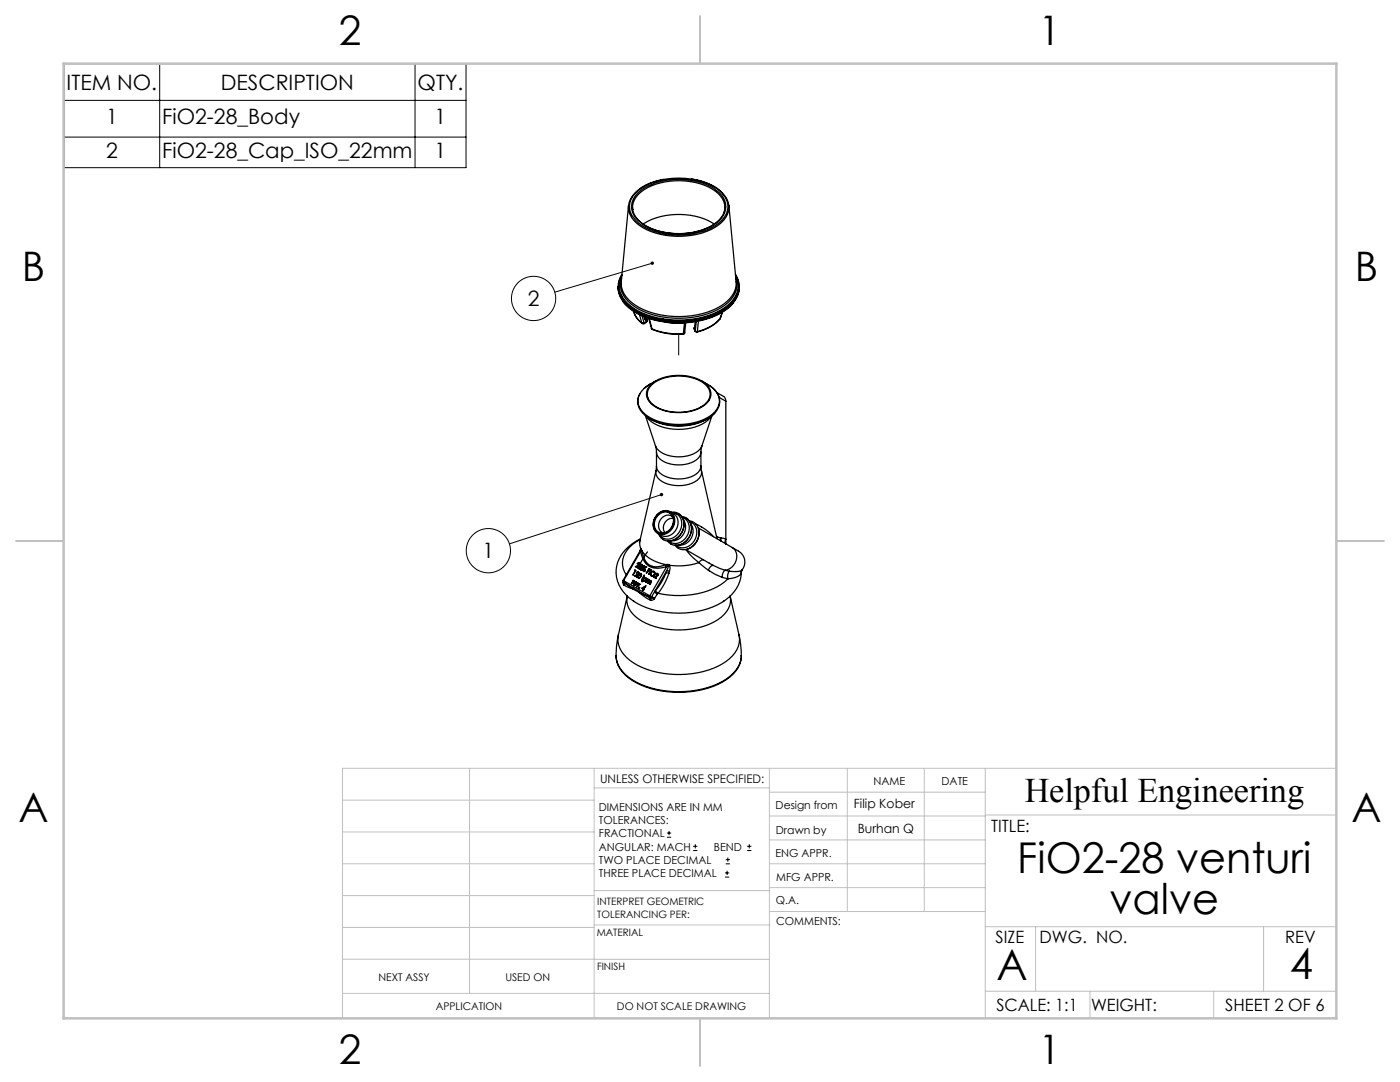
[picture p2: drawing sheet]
<svg xmlns="http://www.w3.org/2000/svg" width="279mm" height="216mm" viewBox="0 0 279 216" stroke-linecap="round" stroke-linejoin="round" font-family="sans-serif">
<g fill="none" stroke="#000" stroke-width=".2">
<path d="M12.8 12.7h80.2v20.8h-80.2zM31.9 12.7v20.8M82.8 12.7v20.8M12.8 27.4h80.2M12.8 20h80.2M130.2 52.5l-19.5 5.8M132 98.7l-30.3 9.8M133.1 167.1h.8M133.1 166.2h.8M133.5 165.8v.8M138.3 169.7h.9M138.3 168.9h.9"/>
<path d="M138.8 168.5v.8M144.7 175h.8M144.7 174.2h.8M144.8 172.4h.9M144.8 171.5h.9M145.1 173.8v.8M145.3 171.1v.8M149.1 169.7h.9M149.1 168.9h.9M149.5 168.5v.8"/>
<circle cx="106.5" cy="59.6" r="4.4"/>
<circle cx="97.5" cy="109.9" r="4.4"/>
</g>
<g fill="none" stroke="#c0c0c0" stroke-width=".2">
<path d="M68.4 159.7h50.2M93.7 153.3v44.9M118.6 153.3v49.9M118.6 157.2h34.9M153.5 153.3v49.9M153.5 158.1h43.1M169.1 153.3v28.6M184.5 153.3v28.6M196.6 153.3v49.9M266.7 153.3h-198.3v49.9M68.4 178.7h50.2M68.4 172.4h50.2"/>
<path d="M68.4 166h50.2M118.6 177.7h35.1M153.5 167.6h43.1M153.5 162.8h43.1M153.5 172.4h43.1M153.5 177.1h43.1M196.6 162.6h70.1M68.4 198.2h85.1M68.4 185.1h50.2M68.4 191.4h50.2M118.6 191.4h34.9M118.6 184.6h35.1"/>
<path d="M153.7 181.9h42.9M196.6 197.8h70.1M196.6 184.9h70.1M206.7 184.9v12.9M217.5 197.8v5.4M242.2 197.8v5.4M252.2 184.9v12.9"/>
</g>
<path d="M139.7 3.2v9.5M3.2 107.9h9.5M266.7 107.9h9.5M139.7 203.2v9.5" fill="none" stroke="#c0c0c0" stroke-width=".25"/>
<path d="M12.7 12.7h254v190.5h-254z" fill="none" stroke="#c0c0c0" stroke-width=".5"/>
<path d="M129.9 52.3a.34 .34 0 0 0 .2 .5 .34 .34 0 0 0 .4-.4l-.3 .1 .3-.1a.34 .34 0 0 0-.6-.1zM131.8 98.4a.34 .34 0 0 0 .1 .6 .34 .34 0 0 0 .4-.4l-.3 .1 .3-.1a.34 .34 0 0 0-.5-.2z" fill="#000"/>
<g fill="none" stroke="#000" stroke-width=".25">
<path d="M126.9 38.4a12.8 12.8 0 0 1 9.9-2.8 11.4 11.4 0 0 1 7.2 2.8 3.8 3.8 0 0 1-.7 6.2 14.7 14.7 0 0 1-15.8-.1 3.8 3.8 0 0 1-.6-6.1zM127.2 38.6a12.9 12.9 0 0 1 10.7-2.6 9 9 0 0 1 6.5 3.5 3.7 3.7 0 0 1-1.4 5 14.2 14.2 0 0 1-14.6 .3 4.2 4.2 0 0 1-2.3-4.3l.6-1.3zM127.6 37.7a4.9 4.9 0 0 0-2.2 3.3M132.4 35.8a11.1 11.1 0 0 0-4.7 1.9M138.1 35.7a10.7 10.7 0 0 1 5.6 2.3M143.7 38.1a4.4 4.4 0 0 1 1.8 2.9M123.3 57.2a5.7 5.7 0 0 0 3.1 4.8 18.5 18.5 0 0 0 18.5-.3 5.6 5.6 0 0 0 2.6-4.5M124.1 55.5a4.6 4.6 0 0 0 1.9 5.2 16.9 16.9 0 0 0 13.2 2.5 10.2 10.2 0 0 0 7.5-4.7 4 4 0 0 0 .1-3M124.1 55a4.6 4.6 0 0 0 1.8 6.1 17.9 17.9 0 0 0 15.4 1.9 8.8 8.8 0 0 0 5.8-4.7 4.1 4.1 0 0 0-.3-3.3M124.1 54.8a4.5 4.5 0 0 0 1 5.8 16.3 16.3 0 0 0 13 3.2 12.3 12.3 0 0 0 8.5-4.1 4.3 4.3 0 0 0 .2-4.9M124.1 54.8a4.5 4.5 0 0 0-.8 2.4M125.4 41l-1.4 15.2a5.3 5.3 0 0 0 2.8 4.7 17.7 17.7 0 0 0 17 .2 5.5 5.5 0 0 0 3.1-4.8l-1.4-15.3"/>
<path d="M125.4 41a4.8 4.8 0 0 0 2.9 4.4 15.3 15.3 0 0 0 15.1-.5 4.5 4.5 0 0 0 2.1-3.9M126.2 41.4l.1 .5M126.2 41.4a4.8 4.8 0 0 1 3.1-4 14.2 14.2 0 0 1 13.5 .8 4.1 4.1 0 0 1 1.9 3.2M128.4 44.7a14 14 0 0 1 14.1 0M144.7 41.4a4.5 4.5 0 0 1-2.8 3.7 14.4 14.4 0 0 1-13.5-.3 4.2 4.2 0 0 1-2.2-3.4M144.7 41.4h.1M146.8 54.8a4.5 4.5 0 0 1-.9 5.9 16.3 16.3 0 0 1-13 3.4 12.5 12.5 0 0 1-8.6-4.2 4.6 4.6 0 0 1-1-2.7M124.4 60.2a12.1 12.1 0 0 0 8.3 4.1 16.8 16.8 0 0 0 12.7-2.9l.9-.9M126.4 62.1l.5 1.1 1.2 1.3M126.6 62.5l.4 .9 1.1 1.1M127.6 62.8l.5 1.7M127.7 78.6a3.3 3.3 0 0 0 1.2 4.4l.8 .6"/>
<path d="M128.1 64.5l.1 .1h.3M128.2 63l.3 1.4M128.5 64.4h.1M128.5 64.4l-.4 .1M128.5 63.2l.2 .4M128.6 64.4l-.1 .2M128.7 63.6l.2 .3M128.7 63.2v.2M128.7 63.4l.3 .2M128.7 63.4v.2M128.7 63.4l.1 .1M128.8 63.5l.1 .4"/>
<path d="M128.8 63.5l.2 .1M128.9 63.9l.1 .1M128.9 64.4l-.4 .2M129 64.2l-.1 .2M129 64.2l-.4 .2M129 63.6v.1M129 63.7v.3M129 63.7h.1M129 64.1v.1M129 64v.1M129.1 63.7v.1M129.1 63.7h.1"/>
<path d="M129.1 63.8v.1M129.1 63.9l-.1 .1M129.1 64l-.2 .4M129.1 64l-.1 .1M129.1 63.8v.2M129.5 63.5l.5 2M129.6 63.6l.5 2M129.7 76.7l-1.1 .8M130 65.5l.2 .2M130 65.5l.1 .1M130.1 65.6a14.4 14.4 0 0 0 6.3 1M130.1 65.6l.1 .1"/>
<path d="M130.2 65.7a13.9 13.9 0 0 0 6.2 1M130.2 76.7a9.2 9.2 0 0 1 10.6 .1 2.48 2.48 0 0 1-.4 4 9.4 9.4 0 0 1-10.1 0 2.47 2.47 0 0 1-.1-4.1zM130.9 76l-1.2 .7M130.9 76a2.73 2.73 0 0 0-1.3 4.1 8.4 8.4 0 0 0 7.9 2 5.3 5.3 0 0 0 4.3-2.8 2.95 2.95 0 0 0-1.8-3.3M130.9 76a10.1 10.1 0 0 1 9.1 0M132.9 64.3l1.8 .2h1.9M136.4 66.6v.1M136.6 64.5l-.2 2.1M136.6 66.4l-.2 .3M136.6 66.4l-.2 .2M136.8 64.4l-.2 .1M136.9 64.4l-.3 2"/>
<path d="M138.6 65.5v.1M138.6 65.5v.3M138.6 65.6v.1M138.6 65.7v.1M138.6 65.7l.1 .3M138.6 65.8l.2 .3M138.6 65.4v.1M138.7 65.2l-.1 .3M138.7 65.2h-.1M138.7 65.2l-.1 .2M138.7 65.1v.1M138.7 65.1h.1"/>
<path d="M138.7 66l.1 .1M138.8 66.1l.3 .2M138.8 66h.1M138.8 66l.4 .2M138.8 64.2l-.1 1M139 64.1l-.2 1.9M139.2 66.2l-.1 .1M139.4 64l-.2 2.2M140 76a5.7 5.7 0 0 1 3.5 3.5 4 4 0 0 1-2.6 4 12.4 12.4 0 0 1-12-.7 3.3 3.3 0 0 1 .2-5.7l.6-.4M141.6 76.9a3.5 3.5 0 0 1 2 3.1 3.5 3.5 0 0 1-1.9 3.2l-.5 .4M143.1 78.3l1.4 .9 .4 .9M143.5 79.3l1.4 .8"/>
<path d="M143.7 63.6a8.2 8.2 0 0 1-4.6 2.7M143.7 63.5a8.4 8.4 0 0 1-4.5 2.7M143.7 63.5v.1M143.8 63.5h-.1M144.2 62.3l-.5 1.2M128.8 82.9l2 6.1M129.3 83.3l.4 .3M129.7 83.6a12.7 12.7 0 0 0 11.5 0M129.7 83.6a11.9 11.9 0 0 0 11.5 0M130.8 89l.2 1.2M130.8 89a4 4 0 0 0 3.5 2.1 6.3 6.3 0 0 0 5.4-1.5l.4-.6M130.9 93.9a2.29 2.29 0 0 0 1.9 2.5 6.7 6.7 0 0 0 6.7-1 1.7 1.7 0 0 0 .5-1.5"/>
<path d="M130.9 93.9l-3.2 13.9M131 93l-.1 .9M131 90.2a2.96 2.96 0 0 0 2.8 2.4 5.8 5.8 0 0 0 5.8-1.5l.3-.9M131 93a2.96 2.96 0 0 0 2.8 2.4 5.8 5.8 0 0 0 5.8-1.5l.3-.9M131 90.2v2.8M139.9 90.2v2.8M139.9 93l.1 .9M140 93.9l3.1 13.6M140.1 89l-.2 1.2M142 83a7.9 7.9 0 0 1-6.7 2.7 7.7 7.7 0 0 1-6.3-2.6M142.1 82.9l-2 6.1M142.8 82.3l-1.6 1.3"/>
<path d="M144.9 80.1v28.4M124.3 115.9l.1 .2M124.3 115.9l.1 .4M124.3 116.1l.2 .6M124.3 115.8l.2 .1M124.3 115.8v.1M124.4 116.1v.2M124.4 116.1l.9 .7M124.4 116.3l.1 .4M124.4 116.3l.9 .5M124.5 115.9l-.1 .2M124.5 115.9l5.2 3"/>
<path d="M124.5 116.7l1.9 .9M125.3 116.8l1.1 .6M125.3 116.8l1.1 .8M126.4 115.9v-.1l-.4 .6 .5-.4M126.4 115.9l.2 .1M126.4 115.9v.1M126.4 117.6l1.1 .6M126.4 119.9a18.1 18.1 0 0 0 18 .1M126.4 117.4v.2M126.4 117.4l1.1 .6M126.5 116.3a.27 .27 0 0 0-.1 .4 .27 .27 0 0 0 .4 0h-.2M126.5 116h.1"/>
<path d="M126.5 116.6l.1 .2M126.6 116.7l.2 .1M126.6 116h-.1M126.6 115.9l-.1 .1M126.6 116.3h-.1M126.6 116.1h.3l.2 .3M126.6 116.1l-.1 .2M126.6 116.1l.1 .1M126.7 116.2l-.1 .1 .4 .2M126.7 116.2h.2M126.8 114.9h.1M126.9 114.9h-.2"/>
<path d="M126.9 113.9l-.2-.1 .1 .2M126.9 113.9l-.5 .8 .4-.8M126.9 113.9h-.2M126.9 116.2l.2 .1M126.9 116.2l.1 .3M127 116.1l-.3 .1M127.1 116.4l-.1 .2-.5-.3 .1 .4M127.1 114.7l-.5 .2 .5 .3-.3-.3M127.1 114.7h.1M127.1 117.1h.1M127.2 116.9l.5-.3-.6 .5M127.2 116.9v-.6l-.1 .8"/>
<path d="M127.2 116.9v.1M127.3 112.9l-.5 .2 .5 .2-.3-.2M127.3 112.9h.1M127.4 114.2l-.3 .1a.24 .24 0 0 1 .3-.2 .24 .24 0 0 1 .1 .4M127.4 114.2v.3M127.4 114.2l.1 .2M127.4 114.2h-.1M127.4 115.2l.1 .2M127.4 114.5l-.3 .2M127.4 114.5h.1M127.4 114.8l-.1 .3 .1 .3 .3-.1 .2-.3M127.4 114.8l.2-.3 .3-.1 .1 .3-.1 .3"/>
<path d="M127.4 114.8h.1M127.5 115.3h.1M127.5 114.5l-.7 .4M127.5 118.2l2.3 1.6M127.5 118.2l1.2 .5M127.5 113.1a.28 .28 0 0 0 .1 .4 .28 .28 0 0 0 .4-.1M127.5 113.1l.1 .1M127.5 114.8v.5M127.5 117.2l.1 .1M127.5 112.4l-.3 .1a.24 .24 0 0 1 .4-.2 .24 .24 0 0 1 0 .4M127.5 112.4l.1 .3M127.5 112.4l.2 .1"/>
<path d="M127.5 118v.2M127.5 118l1.2 .7M127.5 112.3l-.1 .1M127.5 113.4l.1 .2M127.6 113.2v.2M127.6 112.7l-.3 .2M127.6 112.7h.1M127.6 117.3h.1M127.6 113.4l.2 .1M127.6 112.7l-.7 .4M127.7 115.2l-.2 .1M127.7 115.2h.1"/>
<path d="M127.7 107.8l-.1 .4M127.7 107.8v.6l.2 1.1M127.8 113l-.3 .1M127.8 113h.1M127.8 112.7a.24 .24 0 0 1 .3-.1 .24 .24 0 0 1 .1 .4M127.8 112.7v.3M127.8 112.7v.1M127.8 107.6a5.6 5.6 0 0 0-3.5 5.2l.1 .7 .6 1.2M127.8 107.5a7.6 7.6 0 0 0-4.8 7 7.2 7.2 0 0 0 3.6 5.5M127.8 109.8l-3.5 6M127.8 110v.1M127.8 110l-3.3 5.9"/>
<path d="M127.8 109.8v.2M127.8 109.8h.1M127.8 112.8l.1 .2M127.8 110.1a3.5 3.5 0 0 0 4 3.2l1.2-.2M127.8 112.9l.1 .1M127.8 113.1l.2 .1M127.8 113.1l.1 .3M127.8 113.1l-.2 .1M127.8 115l-.1 .2M127.8 115h.1M127.9 113l-.2 .1M127.9 109.5l-.1 .3"/>
<path d="M127.9 109.5l-.2 .6M127.9 114.5l-.4 .3M127.9 114.5l-.1 .5M127.9 114.5l.1 .2M127.9 109.5l.2 .3M127.9 109.5h.1M127.9 113l.2 .1M127.9 113.4h-.3M127.9 113.4h.1M128 114.5h-.2M128.1 112.7l.1 .1M128.1 112.7v.2"/>
<path d="M128.1 112.7l-.3 .1M128.1 117.4l.8-.5-.3 .8zM128.1 109.8l-.3 .2M128.1 109.8v.1M128.1 109.9a7.2 7.2 0 0 0 4.8 2.8M128.1 109.9l-.3 .2M128.1 109.9a3.3 3.3 0 0 0 2.3 3.2l1.3-.1 1.2-.3M128.1 112.9l-.2 .1M128.1 112.9l.1 .1M128.1 112.7h-.1M128.2 113l-.2 .1v.3M128.3 117.4l.3 .1"/>
<path d="M128.3 113l.2-.1 .2 .1M128.3 113a.19 .19 0 0 0 .1 .3 .19 .19 0 0 0 .2-.1M128.3 113h.1M128.4 113.2v.1M128.4 113v.2M128.4 115.7a.31 .31 0 0 0 .2 .3 .31 .31 0 0 0 .4-.2M128.4 115.7l.2 .3M128.4 113.2l.1 .1M128.4 113.7a.19 .19 0 0 1 .3-.1 .19 .19 0 0 1 0 .3M128.4 113.7v.1a.19 .19 0 0 0 .1 .2 .19 .19 0 0 0 .2-.1M128.4 113.7l.1 .1M128.4 117.6v.2l.1-.2"/>
<path d="M128.4 115.7v.1M128.5 113.9v.1M128.5 113.8v.1M128.5 113.9l.1 .1M128.5 113l.2 .1M128.5 113l.1 .2M128.5 113h-.1M128.5 114.8l-.4 .9zM128.6 115.9l.2 .1M128.6 113.2h-.2M128.6 113.2h.1M128.6 115.3a.31 .31 0 0 1 .4 .1 .31 .31 0 0 1 0 .4"/>
<path d="M128.6 115.3v-.1l-.5 .8 .3-.3M128.6 115.3l.1 .1M128.6 112.9l-.1 .1M128.6 113.7l.1 .2M128.6 113.7l-.1 .1M128.6 113.7l.2 .1M128.6 115.3v.1M128.6 113.1v.1M128.6 113.1h.1M128.7 113.9h-.2M128.7 113.9h.1M128.7 113.1l.2 .1"/>
<path d="M128.7 118.7l.9 .4M128.7 118.7l1 .6M128.7 113.7h-.1M128.7 113l.3 .2M128.7 117.1l-.2 .4M128.8 117.1l-.6 .3M128.8 115.4l.2 .2M128.8 115.4l.1 .4M128.8 115.4a.29 .29 0 0 0-.3 .1 .29 .29 0 0 0 .1 .4M128.9 116.9h.1M128.9 113.2h.1M128.9 115.8l-.3 .1"/>
<path d="M128.9 115.8h.1M128.9 115.4h-.2M129 113.2l-1.1 .6 1-.6M129.2 110.1l-1.5 2.5M129.3 113.8l.2-.2h.3l-.3-.1-.5 .8 .3-.4M129.3 113.8l.3 .3-.3-.2M129.4 113.9l-.1 .1M129.4 115.7h.1M129.4 115.7h-.1M129.4 116.1h.1M129.5 115.8h-.2l-.4 .4 .4-.6v.2M129.5 115.8l-.1 .3"/>
<path d="M129.5 115.8l.1 .1M129.5 115.7h-.1M129.5 115.7h.1M129.5 115.7l.1 .2M129.6 113.5l-.1 .1M129.6 115.9l.3 .1v.3M129.6 115.9l.1 .1M129.6 119.1l.4 .1M129.6 119.1l.1 .2M129.6 116h.1M129.7 119.3l.1 .5M129.7 118.9l.3 .2"/>
<path d="M129.7 118.9l-.1 .2M129.8 113.9l-.3 .7zM129.8 116.3l-.2 .3 .3-.3M129.8 116.3h.1M129.8 116h-.2l-.3 .4 .1-.3M129.8 116v.3M129.8 116l.2 .1M129.8 115.9h.1M129.9 114.3a.44 .44 0 0 1 .6-.3 .44 .44 0 0 1 .1 .7M129.9 114.3a.44 .44 0 0 0 .1 .6 .44 .44 0 0 0 .6-.2M129.9 114.3h.1M129.9 113.7l.1 .1"/>
<path d="M129.9 114.7l.2 .3M129.9 114.3v.3l.1 .2M130 119.2l.5 .3M130 119.2l-.2 .6M130 119.2l-.3 .1M130 113.8h.1M130 119.2l.6 .2M130 119.2h.1M130 119.1l.6 .3M130 119.1v.1M130 114.8l.4 .1M130.5 114.1l.1 .2v.3"/>
<path d="M130.5 114.1h-.3l-.3 .2M130.5 114.1l.2 .2M130.5 119.5l-.3 .3h-.4M130.6 114.6l-.3 .2h-.3M130.6 114.6v.1M130.6 114.1h-.4M130.6 119.4l-.1 .1M130.6 118.1l.6 .5M130.6 118.1l-.6 1M130.6 119.4h.1M130.8 117.9l.5 .5M130.8 117.9l-.2 .2"/>
<path d="M130.9 115l-.4 .2 .4 .2-.2-.2M130.9 115h.1M131.1 102.9a1.84 1.84 0 0 1 2.5-.7 1.84 1.84 0 0 1 .7 2.5 2.1 2.1 0 0 1-3.3 1.3 2.33 2.33 0 0 1 .1-3.1zM131.1 102.7a1.97 1.97 0 0 1 2.7-.6 1.97 1.97 0 0 1 .7 2.6 2.27 2.27 0 0 1-3.7 1.3 2.61 2.61 0 0 1 .3-3.3zM131.1 102.7a1.89 1.89 0 0 1 2.6-.5 1.89 1.89 0 0 1 .7 2.4 2.18 2.18 0 0 1-3.6 1.3 2.5 2.5 0 0 1 .3-3.2zM131.2 114.5l-.3 .1a.27 .27 0 0 1 .3-.2 .27 .27 0 0 1 .2 .3 .27 .27 0 0 1-.3 .3l-.5 .2M131.2 114.5v.3M131.2 114.5l.1 .1M131.2 118.6l-.6 .8M131.2 114.5h-.1M131.2 103a1.76 1.76 0 0 1 2.4-.7 1.76 1.76 0 0 1 .7 2.4 1.95 1.95 0 0 1-1.5 1.6 1.95 1.95 0 0 1-2-.7 2.39 2.39 0 0 1 .4-2.6zM131.2 114.8l-.3 .2"/>
<path d="M131.2 114.8h.1M131.3 118.4l-.1 .2M132.9 112.7l.1 .4M132.9 114.3a12.2 12.2 0 0 1-2.1 3.6M132.9 114.3l.6 .1M132.9 112.7l.4-.1 .3 .2M132.9 112.7l.2 .4M132.9 112.7h.1M133.1 113.1l-3.4 5.8M133.1 113.1h-.1M133.1 113.9l.5 .1M133.1 113.9l-2.5 4.2"/>
<path d="M133.1 113.9l-.2 .4M133.4 113l-.3 .1M133.4 113h.1M133.4 113l-.3 .9M133.5 114.4l-.9 2.1-1.3 1.9M133.6 112.8l-.2 .2M133.6 112.8h.1M133.6 112.8l.1 .6-.1 .6M133.6 114l-.1 .4M133.8 102.1a2.58 2.58 0 0 1 1.5 2.8 2.58 2.58 0 0 1-2.3 2.1 2.52 2.52 0 0 1-1.7-.6M133.9 102.2a2.28 2.28 0 0 1 2.5 3 3 3 0 0 1-4 2.5l-.7-.7-.3-.5M134.1 102.3a2.23 2.23 0 0 1 1.7 3.4 2.46 2.46 0 0 1-4 1.2l-.2-.3"/>
<path d="M134.3 103.1a1.9 1.9 0 0 0-2.2 .2 1.9 1.9 0 0 0-.6 2 1.36 1.36 0 0 0 .9 1.1M134.4 103.4a1.82 1.82 0 0 0-1.8 1 1.82 1.82 0 0 0 .1 1.9M135.4 102.5a3 3 0 0 1-1 5.3l-1.2 .1a2.39 2.39 0 0 0 4-.2 2.78 2.78 0 0 0-.7-4.6l-.5-.1M136.2 103.2a2.57 2.57 0 0 1 .5 4.3 2.27 2.27 0 0 1-3.3 .4M136.4 103.8a2.71 2.71 0 0 1-2.4 4.1M136.8 109.7l4.8 2.7M136.9 103.4a3 3 0 0 1-1 5.2l-1.2 .2M136.9 109.7l1.4 1.6 1.2 1M137.5 103.9a2.57 2.57 0 0 1 1.5 4.1 2.57 2.57 0 0 1-4.3 .8M137.7 104.1a2.57 2.57 0 0 1 .5 4.3 2.27 2.27 0 0 1-3.3 .4M137.9 104.6a2.71 2.71 0 0 1-2.4 4.2M138.8 104.5l2 1.1 1.6 1.5"/>
<path d="M139.3 105.3l6.8 4M139.4 105.5a3.4 3.4 0 0 1-2.4 4.1M139.5 112.3a12.8 12.8 0 0 1-5.9 .5M139.5 112.3l1.9 1.5M140.4 111.7l-.5 .1-.4 .5M141.4 113.8l1.4 .8 1.3 .6M141.5 112.4l.9 .4M142.4 112.8l2.3 1M142.4 112.8a1.12 1.12 0 0 0-1 1M143 107l.8 .4M143.8 107.4v.5M143.8 107.4h.1"/>
<path d="M143.9 107.4h.5l.5 .2-.2 .4 .2 .5M143.9 107.4v.6M144.1 115.2l1.2 .3M144.5 120h-.1M144.7 113.8a1.6 1.6 0 0 0-.6 1.4M144.7 113.8l.9 .2M144.9 108.5h.1M145.3 115.5a14.2 14.2 0 0 1-10.6 3.3l-3.4-.4M145.6 114a1.59 1.59 0 0 0-.3 1.5M146.1 109.3l.8 .4a2.64 2.64 0 0 1 1.2 4.1M146.1 109.3a2.6 2.6 0 0 1 .8 2.7 2.6 2.6 0 0 1-2.2 1.8M147.9 114.1a7.1 7.1 0 0 1-3.5 5.9"/>
<path d="M147.9 114.1a1.34 1.34 0 0 1-1.2 1.1l-1.4 .3M148.1 113.7a3.8 3.8 0 0 1-2.5 .3M148.1 113.8l-.2 .3M122.9 130.8a5.7 5.7 0 0 0 3.3 5 19.2 19.2 0 0 0 18.7-.2 5.8 5.8 0 0 0 3-4.8M122.9 130.8a6 6 0 0 0 3.3 4.9 19.2 19.2 0 0 0 18.7-.2 5.8 5.8 0 0 0 3-4.7M123.4 126.7l1.8-7.8a4.4 4.4 0 0 0 2.2 4.6 15.8 15.8 0 0 0 16 .1 4.5 4.5 0 0 0 2.3-4.7l1.8 7.8M123.4 126.7a4.9 4.9 0 0 0 2.3 5.1 18.3 18.3 0 0 0 15.7 1.9 9 9 0 0 0 6-4.7 4.1 4.1 0 0 0 .1-2.3M123.4 126.7l-.4 2.3v1.8M147.5 126.7l.3 1.8 .1 2.3"/>
<circle cx="130" cy="113.8" r=".07"/>
</g>
<path d="M135.4 70.9v-4.2" fill="none" stroke="#000" stroke-width=".2" stroke-dasharray="6.3 1.3 1.3 1.3 1.3 1.3"/>
<g font-size="8.5">
<text x="203" y="174.2">FiO2-28 venturi</text>
<text x="221.4" y="182.3">valve</text>
<text x="198.9" y="195.5">A</text>
<text x="257.4" y="195.4">4</text>
</g>
<g font-size="8.1">
<text x="67.6" y="8.9">2</text>
<text x="207.3" y="8.9">1</text>
<text x="4.4" y="56.2">B</text>
<text x="270.4" y="56.2">B</text>
<text x="3.7" y="164.1">A</text>
<text x="269.7" y="164.1">A</text>
<text x="67.6" y="212.4">2</text>
<text x="207.3" y="212.4">1</text>
</g>
<text font-size="6.9" x="204.5" y="160.1">Helpful Engineering</text>
<g font-size="4.2">
<text x="13.3" y="17.9">ITEM NO.</text>
<text x="44.1" y="17.9">DESCRIPTION</text>
<text x="83.3" y="17.9">QTY.</text>
<text x="21.2" y="24.8">1</text>
<text x="32.4" y="24.8">FiO2-28_Body</text>
<text x="86.7" y="24.8">1</text>
<text x="21.2" y="31.5">2</text>
<text x="32.4" y="31.5">FiO2-28_Cap_ISO_22mm</text>
<text x="86.7" y="31.5">1</text>
<text x="105.3" y="61.1">2</text>
<text x="96.3" y="111.4">1</text>
</g>
<g font-size="3.4">
<text x="197.8" y="166">TITLE:</text>
<text x="198.7" y="188.1">SIZE</text>
<text x="207.5" y="188.1">DWG. NO.</text>
<text x="256.5" y="188.2">REV</text>
<text x="198.8" y="201.7">SCALE: 1:1</text>
<text x="217.7" y="201.8">WEIGHT:</text>
<text x="244.5" y="201.7">SHEET 2 OF 6</text>
</g>
<g font-size="2.5">
<text x="170.4" y="161.3">Filip Kober</text>
<text x="171.2" y="166.3">Burhan Q</text>
</g>
<text font-size="2.4" x="119.8" y="156.2">UNLESS OTHERWISE SPECIFIED:</text>
<g font-size="2.2">
<text x="119.5" y="161.8">DIMENSIONS ARE IN MM</text>
<text x="154.8" y="161.4">Design from</text>
<text x="174.3" y="156.7">NAME</text>
<text x="187.9" y="156.7">DATE</text>
<text x="119.5" y="164.4">TOLERANCES:</text>
<text x="119.5" y="167.1">FRACTIONAL</text>
<text x="154.9" y="166.3">Drawn by</text>
<text x="119.5" y="169.7">ANGULAR: MACH</text>
<text x="119.5" y="172.4">TWO PLACE DECIMAL</text>
<text x="142.5" y="169.7">BEND</text>
<text x="154.8" y="171">ENG APPR.</text>
<text x="119.5" y="175">THREE PLACE DECIMAL</text>
<text x="154.9" y="175.7">MFG APPR.</text>
<text x="154.9" y="180.4">Q.A.</text>
<text x="154.9" y="184.6">COMMENTS:</text>
</g>
<g font-size="2.1">
<text x="75.5" y="195.7">NEXT ASSY</text>
<text x="100.9" y="195.7">USED ON</text>
<text x="86.9" y="201.5">APPLICATION</text>
<text x="123.1" y="201.6">DO NOT SCALE DRAWING</text>
</g>
<g font-size="2">
<text x="119.2" y="180.6">INTERPRET GEOMETRIC</text>
<text x="119.2" y="183.1">TOLERANCING PER:</text>
<text x="119.1" y="186.7">MATERIAL</text>
<text x="119.1" y="193.5">FINISH</text>
</g>
</svg>
